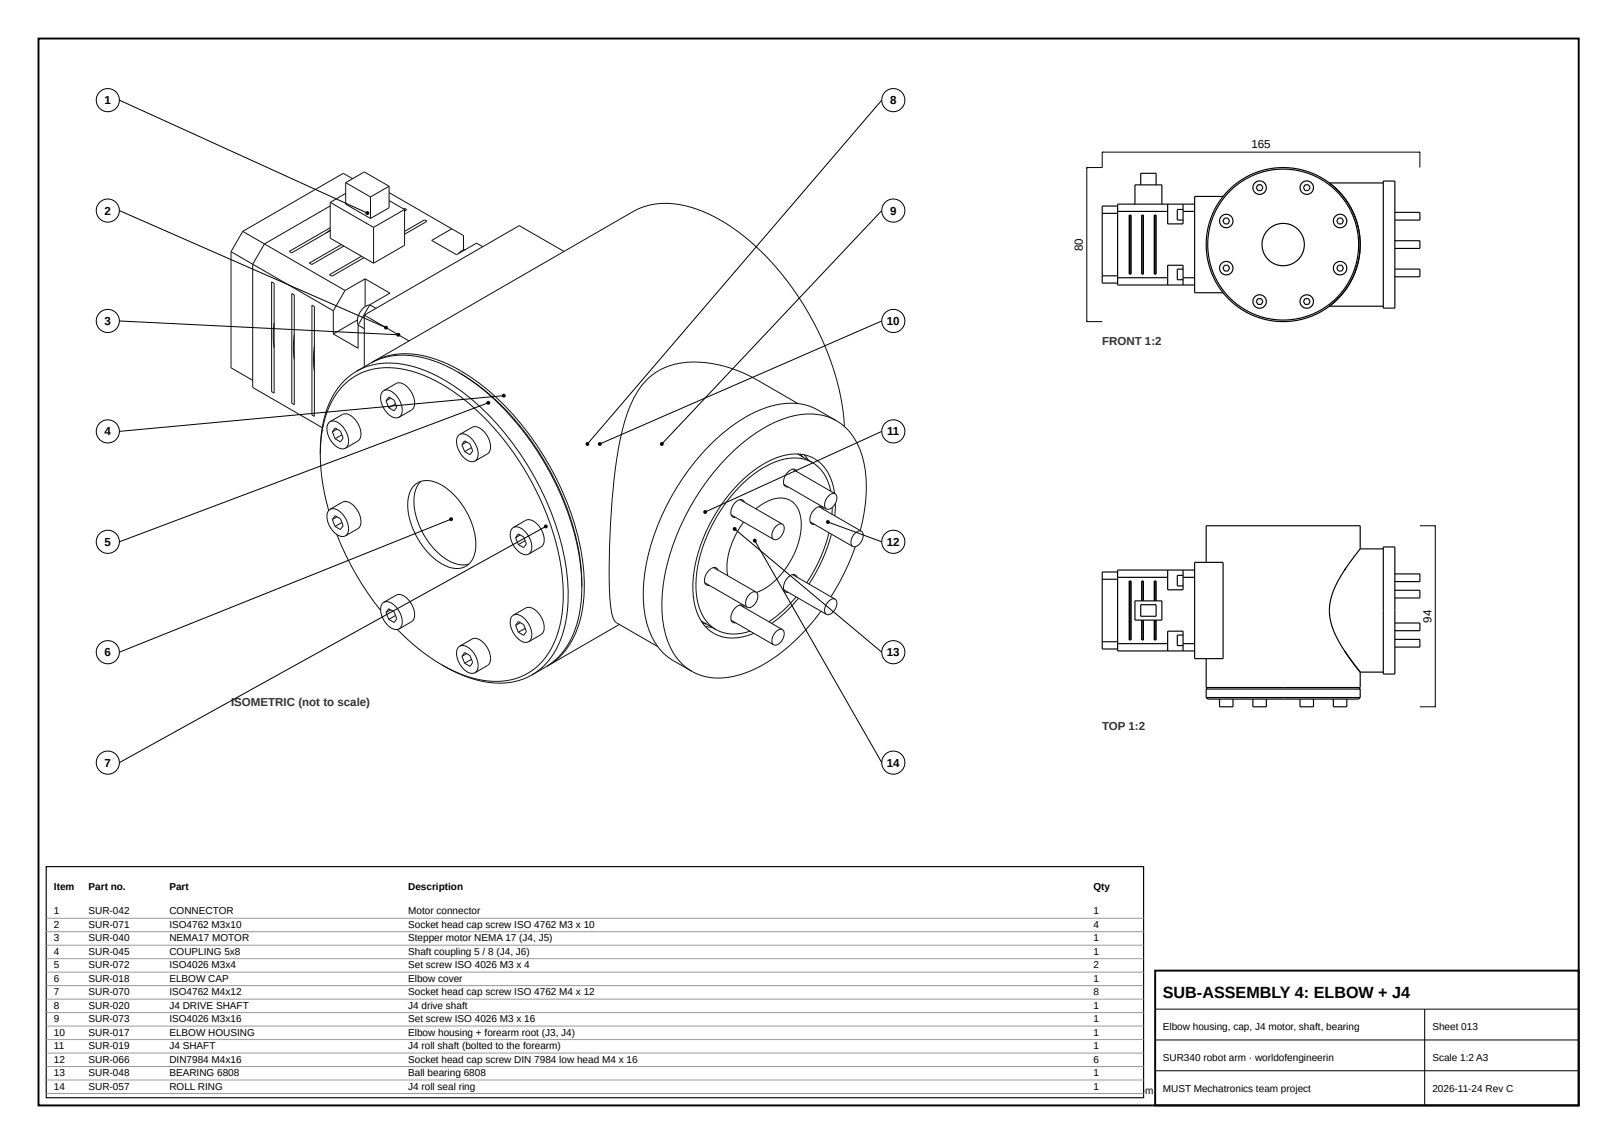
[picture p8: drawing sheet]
<svg xmlns="http://www.w3.org/2000/svg" width="420mm" height="297mm" viewBox="0 0 420 297" stroke-linecap="round" stroke-linejoin="round" font-family="sans-serif">
<path d="M10 10h400v277h-400zM300 252h110v35h-110z" fill="none" stroke="#000" stroke-width=".5"/>
<path d="M31 26l64.4 29.3M368.7 43.5v-4h-82.5v4h-4v40h4M368.7 136.5h4v47h-4M300 262h110M300 270h110M300 278h110M370 262v25" fill="none" stroke="#000" stroke-width=".26"/>
<g fill="none" stroke="#111" stroke-width=".26">
<path d="M85.8 53.5l-17.1 9.8-3.1 5.3v32l18.1 10.4M85.8 59.1l-10.7 6.2 .6 .4 10.1-5.8M85.8 59.7l-1.2 .8M85.8 52.5v9.3l11.2 6.5M85.8 52.5l11.2 6.5M89.8 50.2l-4 2.3M89.8 47.4v5.6l6.4 3.7M89.8 47.4l6.4 3.7M89.8 47.4l4.8-2.8 6.4 3.8M91.6 46.4l-2.5-1.4-26.1 15.1M96.2 51.1v5.6M97 59v9.3"/>
<path d="M101 50l19.4 11.2v3.7M101 52.1l4.1 2.3M101 48.4v5.5l-4.8 2.8M101 48.4l-4.8 2.7M104.7 54.2l.3-.1 .7 .3-.6 .4M105.1 54.4v9.3l-8.1 4.6M105.1 54.4l-8.1 4.6M117.3 59.4l-5.2 3 6.4 3.7 5.3-3 1.6 1M60 65.3v30.2l5.6 3.2M60 65.3l26.6 15.4M63 60.1l26.6 15.3M63 60.1l-3 5.2"/>
<path d="M70.5 73.2l.7 .4v28.4l-.7-.3zM75.8 76.2l.6 .4v28.5l-.6-.4zM81 79.2l.6 .4v28.5l-.6-.4zM88.6 63.5l-8.3 4.8 .7 .4 8.3-4.8M89.6 75.4l-3 5.3M93.9 66.5l-8.3 4.8 .6 .4 8.3-4.8M94.8 72.4l6.5 3.7-5.3 3M94.8 72.4l-5.2 3M94.8 72.4v7.2M96 79.2a4.2 4.2 0 0 0-3 5.1M96 79.1l-3 5.3M96 79.1l1.6 1"/>
<path d="M105.1 60.1l5.1-3 .7 .4-5.8 3.3M120.9 64.8a2.85 2.85 0 0 0-1.9 1.1M146.5 65.3l-11.7-6.7-40.2 23.2M71.2 83.8a22 22 0 0 0 0 6.5M76.4 86.8a22 22 0 0 0 0 6.5M81.6 89.9a22 22 0 0 0 0 6.4M86.6 80.7v6M92.6 96.4a19.6 19.6 0 0 1 16.5-.7 49.2 49.2 0 0 1 20 14.4 73.3 73.3 0 0 1 18.3 40.6 30.6 30.6 0 0 1-3.6 19 16.1 16.1 0 0 1-5.7 5.5M92.6 96.4a19.5 19.5 0 0 0-8.8 13.9l-.5 3.4-.1 4.3M92.6 96.4a20.2 20.2 0 0 1 11.1-4.2 28.7 28.7 0 0 1 15.2 4.4M92.8 83.1l-6.2 3.6M93 84.4l1.6 .9"/>
<path d="M93 84.4v6l-6.4-3.7M94.6 81.8l11.6 6.7M94.6 81.8v13.4M96.8 94l67.6-39.1a19.6 19.6 0 0 1 16.5-.6 52 52 0 0 1 22.3 17 72.8 72.8 0 0 1 16 37.6l.1 1.8M96.8 94a19.6 19.6 0 0 1 16.5-.7 49.3 49.3 0 0 1 20 14.4 73.3 73.3 0 0 1 18.3 40.5 30.3 30.3 0 0 1-3.7 19.1 16.2 16.2 0 0 1-5.6 5.5M96.8 94l-.3 .1M118.9 96.6a68.5 68.5 0 0 1 25.9 29.9 62.9 62.9 0 0 1 6.3 25.8M118.9 96.6a65.4 65.4 0 0 1 25 27.8 61.9 61.9 0 0 1 7.2 27.9M83.2 118a25.9 25.9 0 0 1 5.3-17.2 16.6 16.6 0 0 1 17.1-4.8 44.6 44.6 0 0 1 21.2 13.5 72.1 72.1 0 0 1 19.3 41.2 30.4 30.4 0 0 1-3.5 18.7 16 16 0 0 1-17.2 7.2l-4.5-1.1-3.1-1.3-3.1-1.6M83.2 118a53.9 53.9 0 0 0 2.2 14.5M85.7 109.5l3.2-1.9a3.3 3.3 0 0 1 3.8 2 4.5 4.5 0 0 1 .6 4.6l-3.6 2.2M85.7 109.5a3.3 3.3 0 0 1 3.8 1.9 4.5 4.5 0 0 1 .6 4.7l-.4 .3"/>
<path d="M85.7 109.5a3.5 3.5 0 0 0 0 4.6 3.5 3.5 0 0 0 4 2.3M86.3 112.1l.7-1 1.4 .8 .7 1.8-.7 1-1.4-.8M86.3 112.1l.7 1.8M87.5 111.4l-1.2 .7M88.8 112.9l-1.8 1M99.7 101.4l3.2-1.8a3.3 3.3 0 0 1 3.8 1.9 4.5 4.5 0 0 1 .5 4.7l-3.6 2.1M99.7 101.4a3.3 3.3 0 0 1 3.7 2 4.5 4.5 0 0 1 .6 4.6l-.4 .3M99.7 101.4a3.5 3.5 0 0 0 0 4.6 3.5 3.5 0 0 0 3.9 2.3M100.3 104.1l.7-1 1.3 .8 .7 1.8-.7 1-1.3-.8M100.3 104.1l.7 1.8M101.5 103.4l-1.2 .7M102.7 104.8l-1.7 1.1"/>
<path d="M119.4 112.8l3.2-1.9a3.3 3.3 0 0 1 3.8 2 4.5 4.5 0 0 1 .5 4.7l-3.5 2.1M119.4 112.8a3.3 3.3 0 0 1 3.8 2 4.5 4.5 0 0 1 .5 4.6l-.3 .3M119.4 112.8a3.5 3.5 0 0 0 0 4.6 3.5 3.5 0 0 0 4 2.3M120 115.4l.7-.9 1.4 .8 .7 1.8-.7 .9-1.4-.8M120 115.4l.7 1.8M121.2 114.7l-1.2 .7M122.4 116.2l-1.7 1M207.1 117.9l3.9 2.2M207.2 104.8l-10.7-6.2a30.9 30.9 0 0 0-21.2-4.1 16.5 16.5 0 0 0-11.7 10.9 71.8 71.8 0 0 0-4.1 18.8 166.2 166.2 0 0 0-.8 34 5.4 5.4 0 0 0 1.4 3.5l10.7 6.2M207.8 117.9l.7 .8M208.9 118.1l1 1.4M217.2 109.2l-4.8-2.8a16.1 16.1 0 0 0-13.6-.5 41.7 41.7 0 0 0-18.3 13.9 58.7 58.7 0 0 0-13.4 33.7 23.1 23.1 0 0 0 3.6 14.2l1 1.3 1.8 1.6 6.2 3.7"/>
<path d="M217.2 109.2a16.1 16.1 0 0 0-13.6-.5 41.7 41.7 0 0 0-18.3 13.9 58.6 58.6 0 0 0-13.4 33.7 23.1 23.1 0 0 0 3.6 14.1l2.2 2.5 2 1.4M217.2 109.2a15.2 15.2 0 0 1 7.2 10.9 38.2 38.2 0 0 1-1 17.6M85.7 132.2l3.2-1.8a3.3 3.3 0 0 1 3.8 1.9 4.5 4.5 0 0 1 .6 4.7l-3.6 2.1M85.7 132.2a3.3 3.3 0 0 1 3.8 2 4.5 4.5 0 0 1 .6 4.6l-.4 .3M85.7 132.2a3.5 3.5 0 0 0 0 4.6 3.5 3.5 0 0 0 4 2.3M86.3 134.9l.7-1 1.4 .8 .7 1.8-.7 1-1.4-.8M86.3 134.9l.7 1.8M87.5 138.8a76.3 76.3 0 0 0 11.3 19.7M87.5 134.2l-1.2 .7M88.8 135.6l-1.8 1.1M107.4 126.2a5.1 5.1 0 0 1 6.5-.7 18.9 18.9 0 0 1 9.6 17 5 5 0 0 1-7 4.7 18.5 18.5 0 0 1-10.2-12.9 9.4 9.4 0 0 1 1.1-8.1zM109.3 125a8.4 8.4 0 0 0-1.6 7.8 19.3 19.3 0 0 0 9.7 13.2l2.3 .6 2-.1"/>
<path d="M133.3 136.9l3.2-1.8a3.3 3.3 0 0 1 3.8 2 4.5 4.5 0 0 1 .6 4.6l-3.6 2.1M133.3 136.9a3.3 3.3 0 0 1 3.8 2 4.5 4.5 0 0 1 .5 4.7l-.3 .2M133.3 136.9a2.97 2.97 0 0 0-.3 3.9 4.5 4.5 0 0 0 3.9 3.2l.4-.2M133.9 139.6l.7-1 1.4 .8 .7 1.8-.7 1-1.4-.8M133.9 139.6l.7 1.8M135.1 138.9l-1.2 .7M189.9 133.7l11 6.3M192.1 129.7l11.1 6.4M193.1 135.5a18.4 18.4 0 0 0-4.1 14M193.3 130.4a1.24 1.24 0 0 0-1.1-.8 1.24 1.24 0 0 0-1.1 .7 2.92 2.92 0 0 0-1 3.8l.9 .2M196.3 132.1a8.9 8.9 0 0 1 8.3-2.5 6.2 6.2 0 0 1 3.5 5.9 20.8 20.8 0 0 1-10.9 18l-.7 .3M203.2 136.1l-.2-.1a2.85 2.85 0 0 0-2.2 3.9l.1 .1"/>
<path d="M203.2 136.1a2.54 2.54 0 0 1-.8 3.6l-1 .4-.5-.1M203.6 125.8l11 6.3M205.8 121.8l11.1 6.4M207 122.5a1.24 1.24 0 0 0-1.1-.8 1.24 1.24 0 0 0-1.1 .7 2.88 2.88 0 0 0-1 3.8l.9 .2M210.4 135.5l11 6.4M211 120.1a11.6 11.6 0 0 0-10.8 .3 36.7 36.7 0 0 0-16.2 17.9 29 29 0 0 0-2.6 18.8 10.4 10.4 0 0 0 4.5 6.3M211 120.1a10.7 10.7 0 0 1 4.8 7.4M212.7 131.5l11 6.4M213.8 132.2a1.07 1.07 0 0 0-1.7-.4 3.2 3.2 0 0 0-1.4 4.1l.9 .3M215.3 138.3a41.2 41.2 0 0 1-5.8 13M215.9 138.7a43.4 43.4 0 0 1-5.8 12.9M216.1 131.7v1.8"/>
<path d="M216.8 128.1a11.5 11.5 0 0 0-5.9-9.4 13 13 0 0 0-11.6 1.2 40.2 40.2 0 0 0-18 23.5 25.1 25.1 0 0 0-.3 15.6 9.6 9.6 0 0 0 11.9 6.3l2.9-.9M216.9 128.2l-.3-.1a2.85 2.85 0 0 0-2.2 3.9l.2 .1M216.9 128.2a2.54 2.54 0 0 1-.8 3.6l-1 .4-.5-.1M216.9 130.7l-.1 3.2M223.7 137.9l-.2-.1a2.84 2.84 0 0 0-2.2 3.9l.1 .2M223.7 137.9a2.53 2.53 0 0 1-.8 3.6l-.9 .5-.6-.1M99.7 156.4l3.2-1.9a3.3 3.3 0 0 1 3.8 2 4.5 4.5 0 0 1 .5 4.6l-3.6 2.2M99.7 156.4a3.3 3.3 0 0 1 3.7 1.9 4.5 4.5 0 0 1 .6 4.7l-.4 .3M99.7 156.4a3.5 3.5 0 0 0 0 4.6 3.5 3.5 0 0 0 3.9 2.3M100.3 159l.7-1 1.3 .8 .7 1.8-.7 1-1.3-.8M100.3 159l.7 1.8M101.5 158.3l-1.2 .7"/>
<path d="M102.7 159.8l-1.7 1M133.3 159.7l3.2-1.9a3.3 3.3 0 0 1 3.8 2 4.5 4.5 0 0 1 .6 4.7l-3.6 2.1M133.3 159.7a3.3 3.3 0 0 1 3.8 2 4.5 4.5 0 0 1 .5 4.6l-.3 .3M133.3 159.7a2.7 2.7 0 0 0-.6 3.2 5.4 5.4 0 0 0 3.7 3.9l.9-.2M136.4 140.4l-1.8 1M151.1 152.3a26.4 26.4 0 0 1-5.4 17.6 21.4 21.4 0 0 1-7.6 5.3M183 151.3l11.1 6.4M185.3 147.3l11.1 6.4M186.5 148a1.06 1.06 0 0 0-1.7-.4 3.2 3.2 0 0 0-1.5 4.1l.9 .3M192.1 157.1l11.1 6.4M193.3 157.8a1.06 1.06 0 0 0-1.7-.5 3.2 3.2 0 0 0-1.5 4.2l.9 .2M196.4 153.7l-.3-.1a2.84 2.84 0 0 0-2.2 3.9l.2 .2"/>
<path d="M196.4 153.7a2.52 2.52 0 0 1-.9 3.6l-.6 .4h-.8M203.6 153.1l11 6.4M205.8 149.2l11.1 6.4M206.8 155a33.1 33.1 0 0 1-7.1 6.4M207 149.9a1.07 1.07 0 0 0-1.7-.5 3.2 3.2 0 0 0-1.5 4.2l.9 .2M207.4 155.3a35.7 35.7 0 0 1-7 6.6M213.2 158.7a44.6 44.6 0 0 1-18.5 15.6 17 17 0 0 1-15 0M216.9 155.6l-.3-.1a2.84 2.84 0 0 0-2.2 3.9l.2 .1M216.9 155.6a2.53 2.53 0 0 1-.8 3.6l-1 .4-.5-.1M222.1 141.9a64.3 64.3 0 0 1-6.3 13M103.2 163.4a54.3 54.3 0 0 0 11.5 9.2M114.7 172.6a27.5 27.5 0 0 0 18.6 4.4 15.7 15.7 0 0 0 4.8-1.8"/>
<path d="M119.4 167.8l3.2-1.9a3.3 3.3 0 0 1 3.8 2 4.5 4.5 0 0 1 .5 4.6l-3.5 2.2M119.4 167.8a3.3 3.3 0 0 1 3.8 1.9 4.5 4.5 0 0 1 .5 4.7l-.3 .3M119.4 167.8a2.97 2.97 0 0 0-.4 3.9 4.5 4.5 0 0 0 3.9 3.1l.5-.1M120 170.4l.7-1 1.4 .8 .7 1.8-.7 1-1.4-.8M120 170.4l.7 1.8M121.2 169.7l-1.2 .7M122.4 171.2l-1.7 1M133.9 162.4l.7-1 1.4 .8 .7 1.8-.7 1-1.4-.9M133.9 162.4l.7 1.7M135.1 161.7l-1.2 .7M136.4 163.1l-1.8 1M142.3 172.8l-.3 .2"/>
<path d="M160.9 162.1l-18.6 10.7M182.1 161.2l3.8 2.2M182.4 161.8l1.1 .2M183.2 162.6l1.7 .3M185.9 163.4a10.7 10.7 0 0 0 8.9 .5M189.9 161l11 6.4M203.2 163.5l-.2-.1a2.84 2.84 0 0 0-2.2 3.9l.1 .1M203.2 163.5a2.53 2.53 0 0 1-.8 3.6l-1 .4-.5-.1"/>
</g>
<g fill="none" stroke="#000" stroke-width=".3">
<path d="M286.2 55.4h4M290.2 54.9h13M290.2 53.5h-4v20h4M293.3 55.8v15.4M293.3 55.8h.4M293.7 55.8v15.4M294.7 53v-5h7v5M296.2 48v-3h4v3M296.5 55.8v15.4M296.5 55.8h.4M296.9 55.8v15.4M299.8 55.8v15.4"/>
<path d="M299.8 55.8h.4M300.2 55.8v15.4M303.2 53v5.1h4v-5.1M307.2 54.4h-1.5v2.7h1.5M307.2 54.9h3M310.2 53h-20v21h20M317.6 51h-7.4v25h7.4M318 56.6h.9l.4 .8-.4 .7h-.9l-.4-.7zM326.7 48h.9l.4 .7-.4 .8h-.9l-.4-.8zM338.9 48h.9l.4 .7-.4 .8h-.9l-.4-.8zM347.6 56.6h.9l.4 .8-.4 .7h-.9l-.4-.7zM359.2 47.5h-14a20 20 0 0 1 0 32h14"/>
<path d="M359.2 47h3v33h-3zM362.2 55.1h6.5v2h-6.5M286.2 71.6h4M290.2 72.1h13M293.3 71.2h.4M296.5 71.2h.4M299.8 71.2h.4M303.2 74v-5.1h4v5.1M307.2 69.9h-1.5v2.7h1.5M307.2 72.1h3M318 68.9h.9l.4 .7-.4 .8h-.9l-.4-.8zM326.7 77.5h.9l.4 .8-.4 .7h-.9l-.4-.7z"/>
<path d="M338.9 77.5h.9l.4 .8-.4 .7h-.9l-.4-.7zM347.6 68.9h.9l.4 .7-.4 .8h-.9l-.4-.8zM362.2 62.5h6.5v2h-6.5M362.2 69.9h6.5v2h-6.5M286.2 150.4h4M290.2 148.5h-4v20h4M290.2 149.9h13M293.3 150.8v15.4M293.3 150.8h.4M293.7 150.8v15.4M294.7 156h7v5h-7zM296.2 157h4v3h-4z"/>
<path d="M296.5 150.8v5.2zM296.5 150.8h.4M296.9 150.8v5.2zM299.8 150.8v5.2zM299.8 150.8h.4M300.2 150.8v5.2zM303.2 148v5.1h4v-5.1M307.2 149.4h-1.5v2.7h1.5M307.2 149.9h3M310.2 146h7.4v25h-7.4zM310.2 148h-20v21h20M349.5 147.5l-.3 .5"/>
<path d="M353.2 142.5v-6h-40v9.5M353.2 142.5a40.9 40.9 0 0 0-7.4 12.4 14.4 14.4 0 0 0 1.9 11.7l2.1 3.3 3.4 4.6M353.2 142.5h6M359.2 142h3v33h-3zM362.2 149h6.5v2h-6.5M362.2 153.2h6.5v2h-6.5M286.2 166.6h4M290.2 167.1h13M293.3 166.2h.4M296.5 161v5.2zM296.5 166.2h.4M296.9 161v5.2z"/>
<path d="M299.8 161v5.2zM299.8 166.2h.4M300.2 161v5.2zM303.2 169v-5.1h4v5.1M307.2 164.9h-1.5v2.7h1.5M307.2 167.1h3M313.2 171v7.5h40v-4M313.2 178.9h40M313.2 178.9v2.2M313.6 178.5l-.4 .4M349.2 169l4 5.5M352.8 178.5l.4 .4"/>
<path d="M353.2 178.9v2.2M353.2 174.5h6M362.2 161.7h6.5v2h-6.5M362.2 166h6.5v2h-6.5M313.2 181.1h40M313.2 181.1a1.27 1.27 0 0 0 1.5 .4h37a1.27 1.27 0 0 0 1.5-.4M316.7 181.5v2h3.5v-2M325.4 181.5v2h3.5v-2M337.6 181.5v2h3.5v-2M346.3 181.5v2h3.5v-2"/>
<circle cx="318.5" cy="57.4" r="1.75"/>
<circle cx="327.1" cy="48.7" r="1.75"/>
<circle cx="339.4" cy="48.7" r="1.75"/>
<circle cx="348" cy="57.4" r="1.75"/>
<circle cx="318.5" cy="69.6" r="1.75"/>
<circle cx="327.1" cy="78.3" r="1.75"/>
<circle cx="333.2" cy="63.5" r="19.6"/>
<circle cx="333.2" cy="63.5" r="20"/>
<circle cx="333.3" cy="63.5" r="5.5"/>
<circle cx="339.4" cy="78.3" r="1.75"/>
<circle cx="348" cy="69.6" r="1.75"/>
</g>
<g fill="#000">
<path d="M286 39.5l.5-.2v.4zM368.5 39.3l.5 .2-.5 .2zM282.2 43.2l.2 .6h-.3zM282.1 83.2h.3l-.2 .6zM372.7 136.2l.2 .6h-.3zM372.6 183.2h.3l-.2 .6z"/>
<circle cx="95.4" cy="55.3" r=".5"/>
</g>
<circle cx="28" cy="26" r="3" fill="#fff"/>
<g fill="none" stroke="#000" stroke-width=".26">
<path d="M31 54.7l69.2 30.4"/>
<circle cx="28" cy="26" r="3"/>
</g>
<circle cx="100.2" cy="85.1" r=".5" fill="#000"/>
<circle cx="28" cy="54.7" r="3" fill="#fff"/>
<g fill="none" stroke="#000" stroke-width=".26">
<path d="M31 83.3l72.5 3.6"/>
<circle cx="28" cy="54.7" r="3"/>
</g>
<circle cx="103.5" cy="86.9" r=".5" fill="#000"/>
<circle cx="28" cy="83.3" r="3" fill="#fff"/>
<g fill="none" stroke="#000" stroke-width=".26">
<path d="M130.8 102.7l-99.8 9.3"/>
<circle cx="28" cy="83.3" r="3"/>
</g>
<circle cx="130.8" cy="102.7" r=".5" fill="#000"/>
<circle cx="28" cy="112" r="3" fill="#fff"/>
<g fill="none" stroke="#000" stroke-width=".26">
<path d="M126.8 104.6l-95.8 36.1"/>
<circle cx="28" cy="112" r="3"/>
</g>
<circle cx="126.8" cy="104.6" r=".5" fill="#000"/>
<circle cx="28" cy="140.7" r="3" fill="#fff"/>
<g fill="none" stroke="#000" stroke-width=".26">
<path d="M117.1 134.8l-86.1 34.5"/>
<circle cx="28" cy="140.7" r="3"/>
</g>
<circle cx="117.1" cy="134.8" r=".5" fill="#000"/>
<circle cx="28" cy="169.3" r="3" fill="#fff"/>
<g fill="none" stroke="#000" stroke-width=".26">
<path d="M141.7 136.7l-110.7 61.3"/>
<circle cx="28" cy="169.3" r="3"/>
</g>
<circle cx="141.7" cy="136.7" r=".5" fill="#000"/>
<circle cx="28" cy="198" r="3" fill="#fff"/>
<g fill="none" stroke="#000" stroke-width=".26">
<path d="M229 26l-76.4 89.3"/>
<circle cx="28" cy="198" r="3"/>
</g>
<circle cx="152.6" cy="115.3" r=".5" fill="#000"/>
<circle cx="232" cy="26" r="3" fill="#fff"/>
<g fill="none" stroke="#000" stroke-width=".26">
<path d="M229 54.7l-57.1 60.6"/>
<circle cx="232" cy="26" r="3"/>
</g>
<circle cx="171.9" cy="115.3" r=".5" fill="#000"/>
<circle cx="232" cy="54.7" r="3" fill="#fff"/>
<g fill="none" stroke="#000" stroke-width=".26">
<path d="M229 83.3l-73.2 32"/>
<circle cx="232" cy="54.7" r="3"/>
</g>
<circle cx="155.8" cy="115.3" r=".5" fill="#000"/>
<circle cx="232" cy="83.3" r="3" fill="#fff"/>
<g fill="none" stroke="#000" stroke-width=".26">
<path d="M229 112l-45.9 20.9"/>
<circle cx="232" cy="83.3" r="3"/>
</g>
<circle cx="183.1" cy="132.9" r=".5" fill="#000"/>
<circle cx="232" cy="112" r="3" fill="#fff"/>
<g fill="none" stroke="#000" stroke-width=".26">
<path d="M215 135.5l14 5.2"/>
<circle cx="232" cy="112" r="3"/>
</g>
<circle cx="215" cy="135.5" r=".5" fill="#000"/>
<circle cx="232" cy="140.7" r="3" fill="#fff"/>
<g fill="none" stroke="#000" stroke-width=".26">
<path d="M190.8 137.3l38.2 32"/>
<circle cx="232" cy="140.7" r="3"/>
</g>
<circle cx="190.8" cy="137.3" r=".5" fill="#000"/>
<circle cx="232" cy="169.3" r="3" fill="#fff"/>
<g fill="none" stroke="#000" stroke-width=".26">
<path d="M196 140.4l33 57.6"/>
<circle cx="232" cy="169.3" r="3"/>
</g>
<circle cx="196" cy="140.4" r=".5" fill="#000"/>
<circle cx="232" cy="198" r="3" fill="#fff"/>
<circle cx="232" cy="198" r="3" fill="none" stroke="#000" stroke-width=".26"/>
<path d="M12 225h285v60h-285z" fill="#fff"/>
<path d="M12 225h285v60h-285z" fill="none" stroke="#000" stroke-width=".3"/>
<g fill="none" stroke="#999" stroke-width=".26">
<path d="M12 238.4h285M12 241.9h285M12 245.4h285M12 248.9h285M12 252.4h285M12 255.9h285M12 259.4h285M12 262.9h285M12 266.4h285M12 269.9h285M12 273.4h285M12 276.9h285"/>
<path d="M12 280.4h285M12 283.9h285"/>
</g>
<text font-size="4.2" x="302" y="259">SUB-ASSEMBLY 4: ELBOW + J4</text>
<g font-size="3">
<text x="27.2" y="27.1">1</text>
<text x="231.2" y="27.1">8</text>
<text x="325" y="38.5">165</text>
<text x="27.2" y="55.7">2</text>
<text x="231.2" y="55.7">9</text>
<text x="281.2" y="65.2" transform="rotate(-90 281.2 65.2)">80</text>
<text x="27.2" y="84.4">3</text>
<text x="230.3" y="84.4">10</text>
<text x="27.2" y="113">4</text>
<text x="230.4" y="113">11</text>
<text x="27.2" y="141.7">5</text>
<text x="230.3" y="141.7">12</text>
<text x="371.7" y="161.7" transform="rotate(-90 371.7 161.7)">94</text>
<text x="27.2" y="170.4">6</text>
<text x="230.3" y="170.4">13</text>
<text x="27.2" y="199">7</text>
<text x="230.3" y="199">14</text>
</g>
<g font-size="3" fill="#333">
<text x="286.2" y="89.5">FRONT 1:2</text>
<text x="60" y="183.4">ISOMETRIC (not to scale)</text>
<text x="286.2" y="189.5">TOP 1:2</text>
</g>
<g font-size="2.6">
<text x="14" y="231">Item</text>
<text x="23" y="231">Part no.</text>
<text x="44" y="231">Part</text>
<text x="106" y="231">Description</text>
<text x="284" y="231">Qty</text>
<text x="14" y="237.4">1</text>
<text x="23" y="237.4">SUR-042</text>
<text x="44" y="237.4">CONNECTOR</text>
<text x="106" y="237.4">Motor connector</text>
<text x="284" y="237.4">1</text>
<text x="14" y="240.9">2</text>
<text x="14" y="244.4">3</text>
<text x="23" y="240.9">SUR-071</text>
<text x="23" y="244.4">SUR-040</text>
<text x="44" y="240.9">ISO4762 M3x10</text>
<text x="44" y="244.4">NEMA17 MOTOR</text>
<text x="106" y="240.9">Socket head cap screw ISO 4762 M3 x 10</text>
<text x="106" y="244.4">Stepper motor NEMA 17 (J4, J5)</text>
<text x="284" y="240.9">4</text>
<text x="284" y="244.4">1</text>
<text x="14" y="247.9">4</text>
<text x="14" y="251.4">5</text>
<text x="23" y="247.9">SUR-045</text>
<text x="23" y="251.4">SUR-072</text>
<text x="44" y="247.9">COUPLING 5x8</text>
<text x="44" y="251.4">ISO4026 M3x4</text>
<text x="106" y="247.9">Shaft coupling 5 / 8 (J4, J6)</text>
<text x="106" y="251.4">Set screw ISO 4026 M3 x 4</text>
<text x="284" y="247.9">1</text>
<text x="284" y="251.4">2</text>
<text x="14" y="254.9">6</text>
<text x="23" y="254.9">SUR-018</text>
<text x="44" y="254.9">ELBOW CAP</text>
<text x="106" y="254.9">Elbow cover</text>
<text x="284" y="254.9">1</text>
<text x="14" y="258.4">7</text>
<text x="14" y="261.9">8</text>
<text x="23" y="258.4">SUR-070</text>
<text x="23" y="261.9">SUR-020</text>
<text x="44" y="258.4">ISO4762 M4x12</text>
<text x="44" y="261.9">J4 DRIVE SHAFT</text>
<text x="106" y="258.4">Socket head cap screw ISO 4762 M4 x 12</text>
<text x="106" y="261.9">J4 drive shaft</text>
<text x="284" y="258.4">8</text>
<text x="284" y="261.9">1</text>
<text x="14" y="265.4">9</text>
<text x="14" y="268.9">10</text>
<text x="23" y="265.4">SUR-073</text>
<text x="23" y="268.9">SUR-017</text>
<text x="44" y="265.4">ISO4026 M3x16</text>
<text x="44" y="268.9">ELBOW HOUSING</text>
<text x="106" y="265.4">Set screw ISO 4026 M3 x 16</text>
<text x="106" y="268.9">Elbow housing + forearm root (J3, J4)</text>
<text x="284" y="265.4">1</text>
<text x="284" y="268.9">1</text>
<text x="302" y="267.5">Elbow housing, cap, J4 motor, shaft, bearing</text>
<text x="372" y="267.5">Sheet 013</text>
<text x="14" y="272.4">11</text>
<text x="14" y="275.9">12</text>
<text x="23" y="272.4">SUR-019</text>
<text x="23" y="275.9">SUR-066</text>
<text x="44" y="272.4">J4 SHAFT</text>
<text x="44" y="275.9">DIN7984 M4x16</text>
<text x="106" y="272.4">J4 roll shaft (bolted to the forearm)</text>
<text x="106" y="275.9">Socket head cap screw DIN 7984 low head M4 x 16</text>
<text x="284" y="272.4">1</text>
<text x="284" y="275.9">6</text>
<text x="302" y="275.5">SUR340 robot arm · worldofengineerin</text>
<text x="372" y="275.5">Scale 1:2 A3</text>
<text x="14" y="279.4">13</text>
<text x="23" y="279.4">SUR-048</text>
<text x="44" y="279.4">BEARING 6808</text>
<text x="106" y="279.4">Ball bearing 6808</text>
<text x="284" y="279.4">1</text>
<text x="14" y="282.9">14</text>
<text x="23" y="282.9">SUR-057</text>
<text x="44" y="282.9">ROLL RING</text>
<text x="106" y="282.9">J4 roll seal ring</text>
<text x="230" y="284">Units mm · First-angle projection (ISO 128-30) · ISO 2768-</text>
<text x="284" y="282.9">1</text>
<text x="297.4" y="284">m</text>
<text x="302" y="283.5">MUST Mechatronics team project</text>
<text x="372" y="283.5">2026-11-24 Rev C</text>
</g>
</svg>
